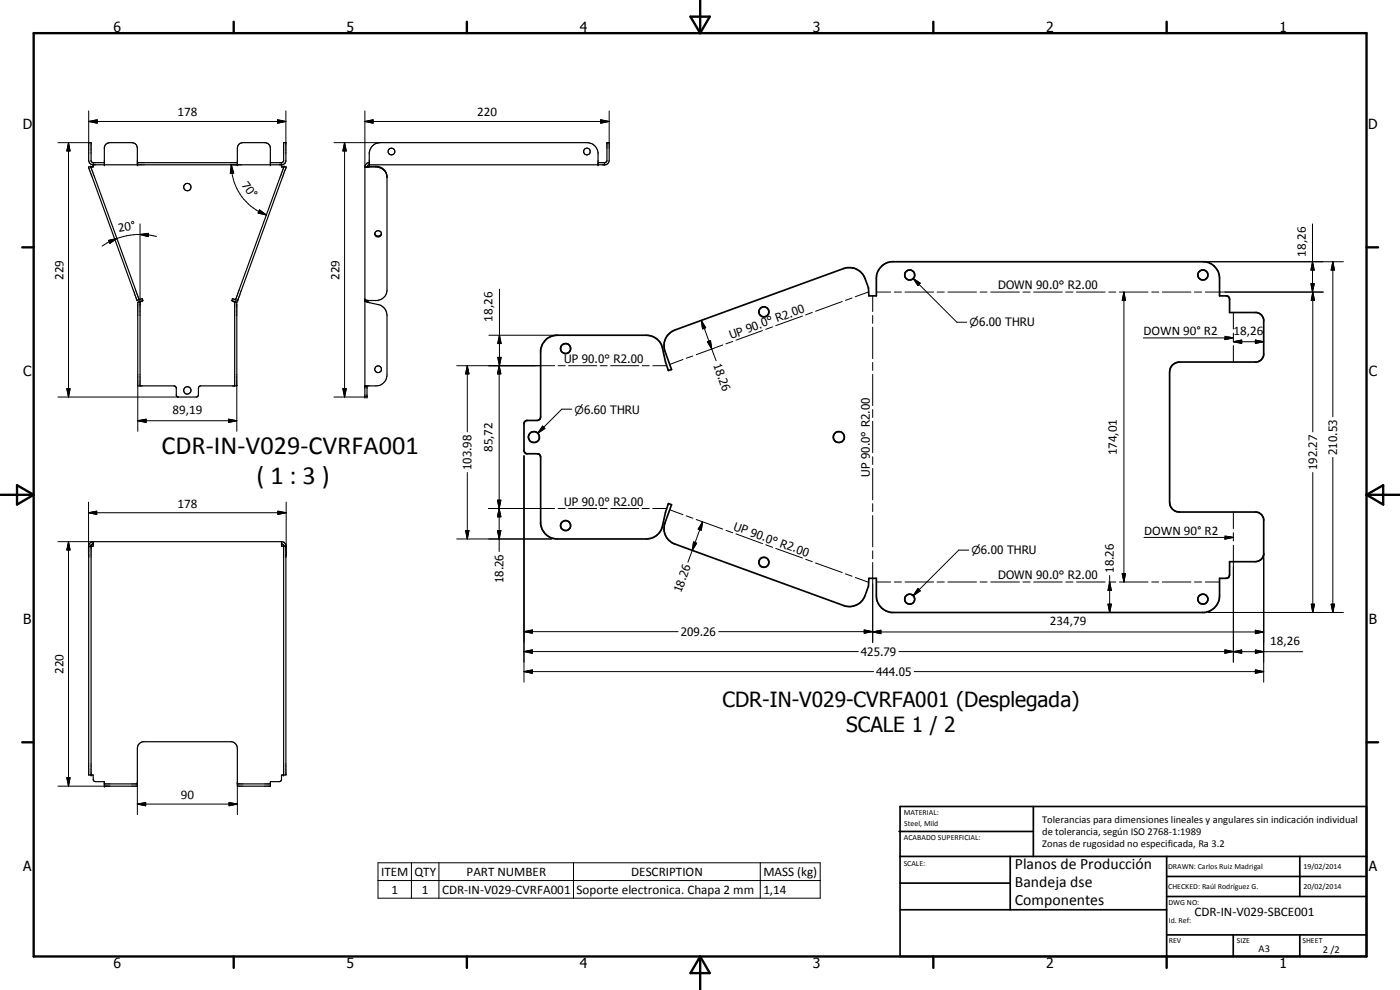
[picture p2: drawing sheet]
<svg xmlns="http://www.w3.org/2000/svg" width="420mm" height="297mm" viewBox="0 0 420 297" stroke-linecap="round" stroke-linejoin="round" font-family="sans-serif">
<g fill="none" stroke="#000" stroke-width=".51">
<path d="M163.9 101.9l1.3-.9 2-.4h26.8a4.9 4.9 0 0 1 4.8 3.9l.9 4.1 .9 2.6 .9-.3-1.9-5.4a5 5 0 0 1 3-6.5l50.6-18.4a5.1 5.1 0 0 1 6.4 3l1 2.8 .2 2.4h2.2v-5.3a5 5 0 0 1 4.5-5h94a5 5 0 0 1 4.5 5v5.3h2l.8 .4 .2 .6v4h8.1a2.54 2.54 0 0 1 2.2 2.1v10.6a2.53 2.53 0 0 1-2.2 2.1h-23.1a3 3 0 0 0-3 3v39a2.9 2.9 0 0 0 3 3h22.8a2.57 2.57 0 0 1 2.5 2.2v10.6a2.57 2.57 0 0 1-2.5 2.1h-7.8v4l-.2 .6-.8 .4h-2v5.3a5.1 5.1 0 0 1-4.5 5h-94a5 5 0 0 1-4.5-5v-5.3h-2.2a9.9 9.9 0 0 1-2.3 7 5.1 5.1 0 0 1-5.3 1.2l-51.1-18.6a5 5 0 0 1-2.5-6.3l1.9-5.4-.9-.3-.9 2.6-.9 4.1a4.9 4.9 0 0 1-4.8 3.9h-26.8a5 5 0 0 1-4.9-4.5v-20l-.6-1-3.7-.1-.7-.7v-8.5l.7-.7h3.2l.8-.4 .2-.5 .1-20.2 .6-2zM269.8 249.5h40.3M270.1 242h140v45h-140zM270.1 257h140M303.2 257v16M310.1 242v15M350.1 257v30M390.1 257v12M270.1 265h33.1M270.1 273h80M350.1 269h60M350.1 263h60"/>
<path d="M350.1 280.5h60M370.1 280.5v6.5M390.1 280.5v6.5"/>
<circle cx="229.3" cy="93.6" r="1.51"/>
<circle cx="273" cy="82.5" r="1.51"/>
<circle cx="361" cy="82.5" r="1.52"/>
<circle cx="169.7" cy="104.6" r="1.51"/>
<circle cx="160.2" cy="131.1" r="1.64"/>
<circle cx="251.8" cy="131.2" r="1.65"/>
<circle cx="169.7" cy="157.7" r="1.51"/>
<circle cx="229.3" cy="168.7" r="1.5"/>
<circle cx="273" cy="179.8" r="1.51"/>
<circle cx="361" cy="179.8" r="1.5"/>
</g>
<g fill="none" stroke="#000" stroke-width=".3">
<path d="M26.6 36.4l2.6-.5v1.1zM26.6 36.4h59.2M26.6 33.3v9.5h-9.2M83.3 35.9l2.5 .5-2.5 .6zM85.8 33.3v9.5M109.5 36.4l2.5-.5v1.1zM109.5 36.4h73.3M109.5 33.3v16.8M180.3 35.9l2.5 .5-2.5 .6zM182.8 33.3v9.5M20.6 42.8l.4 2.5h-.9zM20.6 42.8v76.3"/>
<path d="M69.2 49.4h3.4M69.4 49.4l.7 2.5-1 .1zM69.4 49.4a16 16 0 0 0 10.6 15.1M100.2 42.8h14M103.4 42.8l.5 2.5h-1zM103.4 42.8v76.3M32.6 72.1l2.5-.6-2.1 1.5zM35.1 71.5l-3.1 1.4-1.4 .9M42 70.4l2.5-.4v1zM42 70.4l2.5 .1 2.5 .5M42 70.4l-4 .3-2.9 .8M42 67.2v24.2"/>
<path d="M77.9 63l2.1 1.5-2.5-.6zM361 78.5h42.2M393.9 78.5l.5 2.5h-1zM393.9 67.2v20.4M400 78.5l.5 2.5h-1zM400 78.5v46.6M149.9 86.7v23M210.5 96.1l1.3 2.2-.9 .4zM210.5 96.1l3.1 8.6M228.8 99.2l-7.9 2.9M231.8 98.1l-2 .7M240.8 94.8l-8 2.9"/>
<path d="M243.8 93.7l-2 .8M252.8 90.5l-8 2.9M255.7 89.4l-2 .7M260.7 87.6l-4 1.4M261.9 88.8v4.7M261.9 94.7v2.3M261.9 98.2v9.4M263 87.6h4.3M268.4 87.6h2.1M271.6 87.6h8.6M274.1 83.6l2.1 1.4-.7 .7zM274.1 83.6l13.1 13.1h2.9"/>
<path d="M281.3 87.6h2.1M284.5 87.6h8.6M294.1 87.6h2.1M297.3 87.6h8.6M307 87.6h2.1M310.2 87.6h8.6M319.9 87.6h2.1M323.1 87.6h8.6M332.8 87.6h2.1M335.9 87.6h8.6M337.3 87.6l.5 2.5h-1zM337.3 87.6v87"/>
<path d="M345.6 87.6h2.2M348.8 87.6h8.6M358.5 87.6h2.1M361.7 87.6h35.5M370.2 93.8v4.9M370.2 99.9v2.5M393.4 85.1h1l-.5 2.5zM394 87.6l.5 2.5h-1zM394 87.6v42M17.4 119.1h36.1M20.1 116.6h.9l-.4 2.5zM41.3 115.8v13.6"/>
<path d="M71.1 115.8v13.6M100.2 119.1h9.3M102.9 116.6h1l-.5 2.5zM137.1 109.7h29.3M140.2 109.7l.5 2.5h-1zM140.2 109.7v19.9M146.7 100.6h20.5M149.4 107.2h1l-.5 2.5zM149.8 109.7l.5 2.5h-1zM149.8 109.7v55.8M149.9 100.6l.5 2.5h-1zM167.5 109.7h2.1"/>
<path d="M170.6 109.7h8.5M180.1 109.7h2.1M183.3 109.7h8.4M192.7 109.7h2.1M195.9 109.7h4.2M205 107.9l-4 1.4M207.9 106.8l-2 .7M212.3 102.5l.9-.3 .4 2.5zM213.6 104.7l1.3 3.5M216.9 103.5l-8 2.9M219.9 102.4l-2 .8M261.9 108.8v2.3"/>
<path d="M261.9 112.3v9.4M343.1 101.4h26.4M367.6 100.9l2.6 .5-2.6 .5zM367.6 101.4v.5l1.9-.4M368.7 101.1l.8 .2M370.2 102.5l2.4-.5v1zM370.2 103.7v4.9M370.2 102.5h9.1M376.8 102l2.5 .5-2.5 .5zM41.3 126.2l2.5-.4v.9zM41.3 126.2h29.8M68.6 125.8l2.5 .4-2.5 .5z"/>
<path d="M157.3 136.7v68M162.8 127.8l.7 .8-2.1 1.4zM171.6 122.8h-3l-7.2 7.2M261.9 122.9v2.4M261.9 126.4v9.4M261.9 137v2.4M400 137.2v46.6M26.6 153.8l2.4-.4v.9zM26.6 153.8h59.3M26.6 150.7v13.2M83.4 153.4l2.5 .4-2.5 .5zM85.9 150.7v13.2"/>
<path d="M139.7 159.2h1l-.5 2.5zM140.2 141.8v19.9M146.6 152.6h19.8M149.3 150.1h1l-.5 2.5zM149.3 159.2h1l-.5 2.5zM149.3 150.1l1 5h-1l1-5zM149.8 152.6l.5 2.5h-1zM167.5 152.6h2.1M170.6 152.6h8.5M180.1 152.6h2.1M183.3 152.6h8.4M192.7 152.6h2.1"/>
<path d="M195.9 152.6h4.2M201 153l4 1.4M205.9 154.8l2 .7M208.9 155.9l8 2.8M210.9 156.6l-.4 2.5-1-.4zM210.9 156.6l-3.1 8.5M217.9 159.1l2 .8M261.9 140.5v9.5M261.9 151.1v2.4M261.9 154.7v9.4M370.2 153.6v5M370.2 159.8v2.5"/>
<path d="M394 141.8v42M17.4 162.5h10.6M20.6 162.5l.4 2.5h-.9zM20.6 162.5v73.4M137.1 161.7h28.5M207.8 165.1l-1.4 3.6M208.1 162.6l1 .4-1.3 2.1zM220.9 160.2l7.9 2.9M229.8 163.4l2 .8M232.8 164.5l8 2.9M241.8 167.8l2 .7M244.8 168.9l8 2.9"/>
<path d="M253.7 172.2l2 .7M256.7 173.3l4 1.4M261.9 165.3v2.3M261.9 168.8v24M263 174.6h4.3M268.4 174.6h2.1M271.6 174.6h8.6M275.5 176.6l.7 .7-2.1 1.4zM281.3 174.6h2.1M284.5 174.6h8.6M290.7 165.1h-3l-13.6 13.6M294.1 174.6h2.1"/>
<path d="M297.3 174.6h8.6M307 174.6h2.1M310.2 174.6h8.6M319.9 174.6h2.1M323.1 174.6h8.6M332.8 174.6h2.1M333 174.6l.5 2.6h-1zM333 172.7v11.1M335.9 174.6h8.6M336.8 172.1h1l-.5 2.5zM343.3 161.2h26.9M345.6 174.6h2.2"/>
<path d="M348.8 174.6h8.6M358.5 174.6h2.1M361.7 174.6h4.3M367.6 160.8l2.6 .4-2.6 .6zM367.6 161.2v.6l2.6-.6M368.9 161l1.3 .2M370.2 163.6v35.1M379.3 166v38.7M157.3 189.5l2.5-.5v1zM157.3 195.5l2.5-.5v1zM157.3 195.5h100.3M157.3 189.5h46.2"/>
<path d="M215.7 189.5h46.2M259.4 189l2.5 .5-2.5 .5zM261.9 189.6l2.5-.5v1zM261.9 189.6h117.4M269.8 195.5h121.2M332.5 181.3h1l-.5 2.5zM362.6 183.8h40.6M367.6 195l2.6 .5-2.6 .5zM370.2 195.5l2.4-.5v1zM376.8 195l2.5 .5-2.5 .5zM376.8 189.1l2.5 .5-2.5 .5zM393.5 181.3h1l-.5 2.5z"/>
<path d="M399.5 181.3h1l-.5 2.5zM157.3 201.5l2.5-.5v1zM157.3 201.5h104.9M274.4 201.5h104.9M376.8 201l2.5 .5-2.5 .5zM17.4 235.9h15.6M20.1 233.3h.9l-.4 2.6zM41.2 234.5v9.9M71.2 234.5v9.9M41.2 241.3l2.5-.5v1zM41.2 241.3h30M68.7 240.8l2.5 .5-2.5 .5z"/>
<path d="M113.4 258.9h132.8v10.6h-132.8zM123.5 258.9v10.6M131.7 258.9v10.6M172.1 258.9v10.6M228.2 258.9v10.6M113.4 264.2h132.8"/>
</g>
<g fill="none" stroke="#000" stroke-width=".35">
<path d="M27.2 50l-.6 .1v.3l14.5 39.8M27.2 50h.1M27.2 50l14.5 40M28 48.8l-.7-.5v-5.5h-.7v5.3l.3 .8 .8 .5h57l.9-.5 .2-.5v-5.6h-.7v5.5l-.6 .5M28 48.8h3.3M28 48.8v1.3l-.7-.1M31.3 49.4v-5.2l.6-1 1.1-.4h6.6l1 .4 .4 .4 .2 .8v5M41.2 48.8h30M71.2 49.4v-5a1.65 1.65 0 0 1 1.7-1.6h6.5a1.73 1.73 0 0 1 1.7 1.6v5M81.1 48.8h3.4M84.5 48.8v1.3l.7-.1M85.2 50l.7 .1-.2 .7-13.8 37.8-.6 1.6-.6-.3"/>
<path d="M85.2 50l-14.5 39.9M110.8 48.8l-.7 .2-.6 .9v69.2h.6v-3.3M110.8 49.4v-3.7a3.4 3.4 0 0 1 3.4-2.9h61.9a3.4 3.4 0 0 1 3.4 2.9v3.7M110.8 49.9l-1.3 .2M110.8 50.1h2a3.3 3.3 0 0 1 3.2 2.4M110.8 49.9v.2M110.8 49.9h2.4a3.1 3.1 0 0 1 2.9 2.9M110.8 50.1l-1.3 .1M110.8 49.4l-.3 .1-.4 .6M116.1 52.6l.1 .7M116.2 53v34a3.2 3.2 0 0 1-3 3.2h-2.6l-1.1-.4M179.5 48.8h2"/>
<path d="M181.5 48.8l.6-.5v-5.5h.7v5.3l-.2 .8-.8 .5h-71M181.5 48.8v.6M112.5 70a1 1 0 0 0 1 1.1 1 1 0 0 0 1-1.1M112.5 70a1.01 1.01 0 0 0 1 .9 1.01 1.01 0 0 0 1-.9M112.5 70a1.02 1.02 0 0 1 1-.8 1.02 1.02 0 0 1 1 .8M41.1 90.2h.1M41.3 90.8h.7M41.7 90l1-.4 .2 .6-.2 .1M41.7 90l-.6 .2M42.4 90.4l-1.1 .4M42.7 90.3l-.7 .4v25.1M42.7 90.3l-.1 .1"/>
<path d="M69.8 90.3l.2 .1M69.8 90.3l.1 .1M70 90.4l1.1 .3v25.1l-11.2 .1-.3 .6v1.9l-.5 .7h-5.7l-.5-.5v-2.3l-.7-.5h-10.9v-25M70 90.4l.4 .3M70.4 90.7h.1M70.4 90.7v.1M70.4 90.8v25M70.4 90.8h.7M70.7 89.9l-.9-.3-.3 .6 .3 .1M109.5 90.2h.6M109.5 90.4l1.1 .3M109.5 90.3h.6"/>
<path d="M110.1 90.1v.2M110.1 90.3l.1 .1M110.2 90.4h.1M110.2 90.4l.4 .3M110.6 90.7l.2 .1M110.7 90.7l.1 .1M110.8 90.8l2.7 .6a3.3 3.3 0 0 1 2.7 3.3v17.7a3.3 3.3 0 0 1-3.4 3.4h-3.3M26.6 163.9v2.8M26.6 163.9v68.6h1.4v1.3l.3 .6 3 .1v1.4h9.9v-11.4a2.07 2.07 0 0 1 1.7-2h26.6a2.05 2.05 0 0 1 1.7 2v11.4h9.9v-1.4l3-.1 .4-.6v-1.3h1.3v-68.6M27.3 163.9v68.6M28 162.5v1.4h-1.4M28 163.2l-.5 .2-.3 .5"/>
<path d="M28 162.5h56.5M28 162.5a1.4 1.4 0 0 0-1.4 1.4M84.5 162.5v1.4h1.4M84.5 163.2l.5 .2 .2 .5M84.5 162.5l.7 .2 .7 1.2M85.1 163.9v68.6M85.9 163.9l-.1 3.2M31.3 235.2h9.9M71.2 235.2h9.9"/>
<circle cx="56.2" cy="56.1" r="1.1"/>
<circle cx="117.5" cy="45.5" r="1.01"/>
<circle cx="176.1" cy="45.5" r="1.01"/>
<circle cx="56.2" cy="117.1" r="1.11"/>
<circle cx="113.5" cy="110.8" r="1.01"/>
</g>
<g fill="#000">
<circle cx="27.2" cy="49.9" r=".18"/>
<circle cx="31.3" cy="49.4" r=".18"/>
<circle cx="41.2" cy="49.4" r=".18"/>
<circle cx="71.2" cy="49.4" r=".18"/>
<circle cx="81.1" cy="49.4" r=".18"/>
<circle cx="85.2" cy="49.9" r=".18"/>
<circle cx="110.8" cy="49.4" r=".18"/>
<circle cx="179.5" cy="49.4" r=".18"/>
<circle cx="71.3" cy="90.2" r=".18"/>
<circle cx="109.5" cy="119.1" r=".18"/>
<circle cx="109.5" cy="115.8" r=".18"/>
<circle cx="110.1" cy="119.1" r=".18"/>
<circle cx="26.6" cy="163.9" r=".18"/>
<circle cx="27.3" cy="163.9" r=".18"/>
<circle cx="85.1" cy="163.9" r=".18"/>
<circle cx="85.8" cy="163.9" r=".18"/>
<circle cx="27.3" cy="232.5" r=".18"/>
<circle cx="31.3" cy="235.9" r=".18"/>
<circle cx="31.3" cy="235.2" r=".18"/>
<circle cx="85.1" cy="232.5" r=".18"/>
</g>
<g fill="none" stroke="#000" stroke-width=".71">
<path d="M10.1 9.9h400v277.1h-400zM70.1 6.5v3.4M140.1 6.5v3.4M207.2 5h5.8l-2.9 4.9zM210.1 0v9.9M280.1 6.5v3.4M350.1 6.5v3.4M6.7 74.2h3.4M410.1 74.2h3.5M.1 148.5h10M5.1 145.6l5 2.9-5 2.9zM410.1 148.5h10"/>
<path d="M410.1 148.5l5-2.9v5.8zM6.7 222.7h3.4M410.1 222.7h3.5M70.1 287v3.4M140.1 287v3.4M210.1 287v10M210.1 287l2.9 5h-5.8zM280.1 287v3.4M350.1 287v3.4"/>
</g>
<g fill="#000">
<path d="M26.6 36.4l2.6-.5v1.1zM83.3 35.9l2.5 .5-2.5 .6zM109.5 36.4l2.5-.5v1.1zM180.3 35.9l2.5 .5-2.5 .6zM20.6 42.8l.4 2.5h-.9zM69.4 49.4l.7 2.5-1 .1zM103.4 42.8l.5 2.5h-1zM32.6 72.1l2.5-.6-2.1 1.5zM42 70.4l2.5-.4v1zM77.9 63l2.1 1.5-2.5-.6zM210.5 96.1l1.3 2.2-.9 .4zM274.1 83.6l2.1 1.4-.7 .7z"/>
<path d="M337.3 87.6l.5 2.5h-1zM393.4 85.1h1l-.5 2.5zM393.9 78.5l.5 2.5h-1zM394 87.6l.5 2.5h-1zM400 78.5l.5 2.5h-1zM20.1 116.6h.9l-.4 2.5zM102.9 116.6h1l-.5 2.5zM140.2 109.7l.5 2.5h-1zM149.4 107.2h1l-.5 2.5zM149.8 109.7l.5 2.5h-1zM149.9 100.6l.5 2.5h-1zM212.3 102.5l.9-.3 .4 2.5z"/>
<path d="M367.6 100.9l2.6 .5-2.6 .5zM370.2 102.5l2.4-.5v1zM376.8 102l2.5 .5-2.5 .5zM41.3 126.2l2.5-.4v.9zM68.6 125.8l2.5 .4-2.5 .5zM162.8 127.8l.7 .8-2.1 1.4zM26.6 153.8l2.4-.4v.9zM83.4 153.4l2.5 .4-2.5 .5zM139.7 159.2h1l-.5 2.5zM149.3 150.1h1l-.5 2.5zM149.3 159.2h1l-.5 2.5zM149.8 152.6l.5 2.5h-1z"/>
<path d="M210.9 156.6l-.4 2.5-1-.4zM20.6 162.5l.4 2.5h-.9zM208.1 162.6l1 .4-1.3 2.1zM275.5 176.6l.7 .7-2.1 1.4zM333 174.6l.5 2.6h-1zM336.8 172.1h1l-.5 2.5zM367.6 160.8l2.6 .4-2.6 .6zM157.3 189.5l2.5-.5v1zM157.3 195.5l2.5-.5v1zM259.4 189l2.5 .5-2.5 .5zM261.9 189.6l2.5-.5v1zM332.5 181.3h1l-.5 2.5z"/>
<path d="M367.6 195l2.6 .5-2.6 .5zM370.2 195.5l2.4-.5v1zM376.8 195l2.5 .5-2.5 .5zM376.8 189.1l2.5 .5-2.5 .5zM393.5 181.3h1l-.5 2.5zM399.5 181.3h1l-.5 2.5zM157.3 201.5l2.5-.5v1zM376.8 201l2.5 .5-2.5 .5zM20.1 233.3h.9l-.4 2.6zM41.2 241.3l2.5-.5v1zM68.7 240.8l2.5 .5-2.5 .5z"/>
</g>
<g font-size="7.9">
<text x="48.5" y="136.1">CDR-IN-V029-CVRFA001</text>
<text x="77" y="145.1">( 1 : 3 )</text>
</g>
<g font-size="6.3">
<text x="216.8" y="212.3">CDR-IN-V029-CVRFA001 (Desplegada)</text>
<text x="253.9" y="219.8">SCALE 1 / 2</text>
</g>
<g font-size="4.7">
<text x="304.6" y="260.8">Planos de Producción</text>
<text x="304.6" y="266.2">Bandeja dse</text>
<text x="304.6" y="271.6">Componentes</text>
</g>
<g font-size="4.2">
<text x="34" y="9.6">6</text>
<text x="104" y="9.6">5</text>
<text x="174" y="9.6">4</text>
<text x="244" y="9.6">3</text>
<text x="314" y="9.6">2</text>
<text x="384" y="9.6">1</text>
<text x="6.8" y="38.7">D</text>
<text x="410.6" y="38.7">D</text>
<text x="7" y="112.9">C</text>
<text x="410.8" y="112.9">C</text>
<text x="7" y="187.1">B</text>
<text x="410.8" y="187.1">B</text>
<text x="7" y="261.4">A</text>
<text x="410.8" y="261.4">A</text>
<text x="34" y="290.4">6</text>
<text x="104" y="290.4">5</text>
<text x="174" y="290.4">4</text>
<text x="244" y="290.4">3</text>
<text x="314" y="290.4">2</text>
<text x="384" y="290.4">1</text>
</g>
<g font-size="3.9">
<text x="53.3" y="34.9">178</text>
<text x="143.2" y="34.9">220</text>
<text x="72.4" y="55.4" transform="rotate(55 72.4 55.4)">70°</text>
<text x="35.6" y="69.6" transform="rotate(-10 35.6 69.6)">20°</text>
<text x="391.9" y="77" transform="rotate(-90 391.9 77)">18,26</text>
<text x="19" y="84" transform="rotate(-90 19 84)">229</text>
<text x="101.9" y="84" transform="rotate(-90 101.9 84)">229</text>
<text x="147.8" y="96.5" transform="rotate(-90 147.8 96.5)">18,26</text>
<text x="343.1" y="100.6">DOWN 90° R2</text>
<text x="370.2" y="100.5">18,26</text>
<text x="51.8" y="124.2">89,19</text>
<text x="147.8" y="135.7" transform="rotate(-90 147.8 135.7)">85,72</text>
<text x="335.2" y="136.7" transform="rotate(-90 335.2 136.7)">174,01</text>
<text x="53.3" y="152.3">178</text>
<text x="343.4" y="160.4">DOWN 90° R2</text>
<text x="315.1" y="187.5">234,79</text>
<text x="381.2" y="193.5">18,26</text>
<text x="19" y="202.2" transform="rotate(-90 19 202.2)">220</text>
<text x="54.3" y="239.7">90</text>
<text x="114.4" y="262.8">ITEM</text>
<text x="124.4" y="262.8">QTY</text>
<text x="140" y="262.8">PART NUMBER</text>
<text x="189.4" y="262.8">DESCRIPTION</text>
<text x="229.1" y="262.9">MASS (kg)</text>
<text x="117.5" y="268.1">1</text>
<text x="126.6" y="268.1">1</text>
<text x="132.7" y="268.1">CDR-IN-V029-CVRFA001</text>
<text x="173" y="268.2">Soporte electronica. Chapa 2 mm</text>
<text x="229.1" y="268.1">1,14</text>
<text x="358.5" y="275">CDR-IN-V029-SBCE001</text>
</g>
<g font-size="3.5">
<text x="299.6" y="86.8">DOWN 90.0° R2.00</text>
<text x="219.4" y="101.8" transform="rotate(-20 219.4 101.8)">UP 90.0° R2.00</text>
<text x="169.3" y="108.9">UP 90.0° R2.00</text>
<text x="214" y="109.5" transform="rotate(70 214 109.5)">18.26</text>
<text x="401.3" y="136.5" transform="rotate(-90 401.3 136.5)">210.53</text>
<text x="141.6" y="141" transform="rotate(-90 141.6 141)">103.98</text>
<text x="261" y="143" transform="rotate(-90 261 143)">UP 90.0° R2.00</text>
<text x="395.3" y="141" transform="rotate(-90 395.3 141)">192.27</text>
<text x="169.3" y="151.7">UP 90.0° R2.00</text>
<text x="220" y="159" transform="rotate(20 220 159)">UP 90.0° R2.00</text>
<text x="299.6" y="173.8">DOWN 90.0° R2.00</text>
<text x="334.3" y="171.9" transform="rotate(-90 334.3 171.9)">18.26</text>
<text x="151.1" y="175" transform="rotate(-90 151.1 175)">18.26</text>
<text x="204.5" y="178.1" transform="rotate(-70 204.5 178.1)">18.26</text>
<text x="204.3" y="190.8">209.26</text>
<text x="258.4" y="196.8">425.79</text>
<text x="263" y="202.8">444.05</text>
</g>
<g font-size="3.3">
<text x="290.9" y="98">n6.00 THRU</text>
<text x="172.5" y="124.1">n6.60 THRU</text>
<text x="291.5" y="166.3">n6.00 THRU</text>
</g>
<g font-size="3.1">
<text x="312.7" y="246.8">Tolerancias para dimensiones lineales y angulares sin indicación individual</text>
<text x="312.7" y="250.4">de tolerancia, según ISO 2768-1:1989</text>
<text x="312.7" y="254">Zonas de rugosidad no especificada, Ra 3.2</text>
<text x="377.7" y="285.6">A3</text>
<text x="397" y="285.9">2 /2</text>
</g>
<g font-size="2.4">
<text x="271.2" y="244.4">MATERIAL:</text>
<text x="271.3" y="252">ACABADO SUPERFICIAL:</text>
<text x="271.4" y="247.9">Steel, Mild</text>
<text x="271.2" y="259.7">SCALE:</text>
<text x="350.6" y="260.8">DRAWN: Carlos Ruiz Madrigal</text>
<text x="391.2" y="260.6">19/02/2014</text>
<text x="350.6" y="266.9">CHECKED: Raúl Rodríguez G.</text>
<text x="391.2" y="266.7">20/02/2014</text>
<text x="350.6" y="271.4">DWG NO:</text>
<text x="350.8" y="276.9">Id. Ref:</text>
<text x="350.8" y="282.8">REV</text>
<text x="371.2" y="282.9">SIZE</text>
<text x="390.9" y="282.9">SHEET</text>
</g>
</svg>
